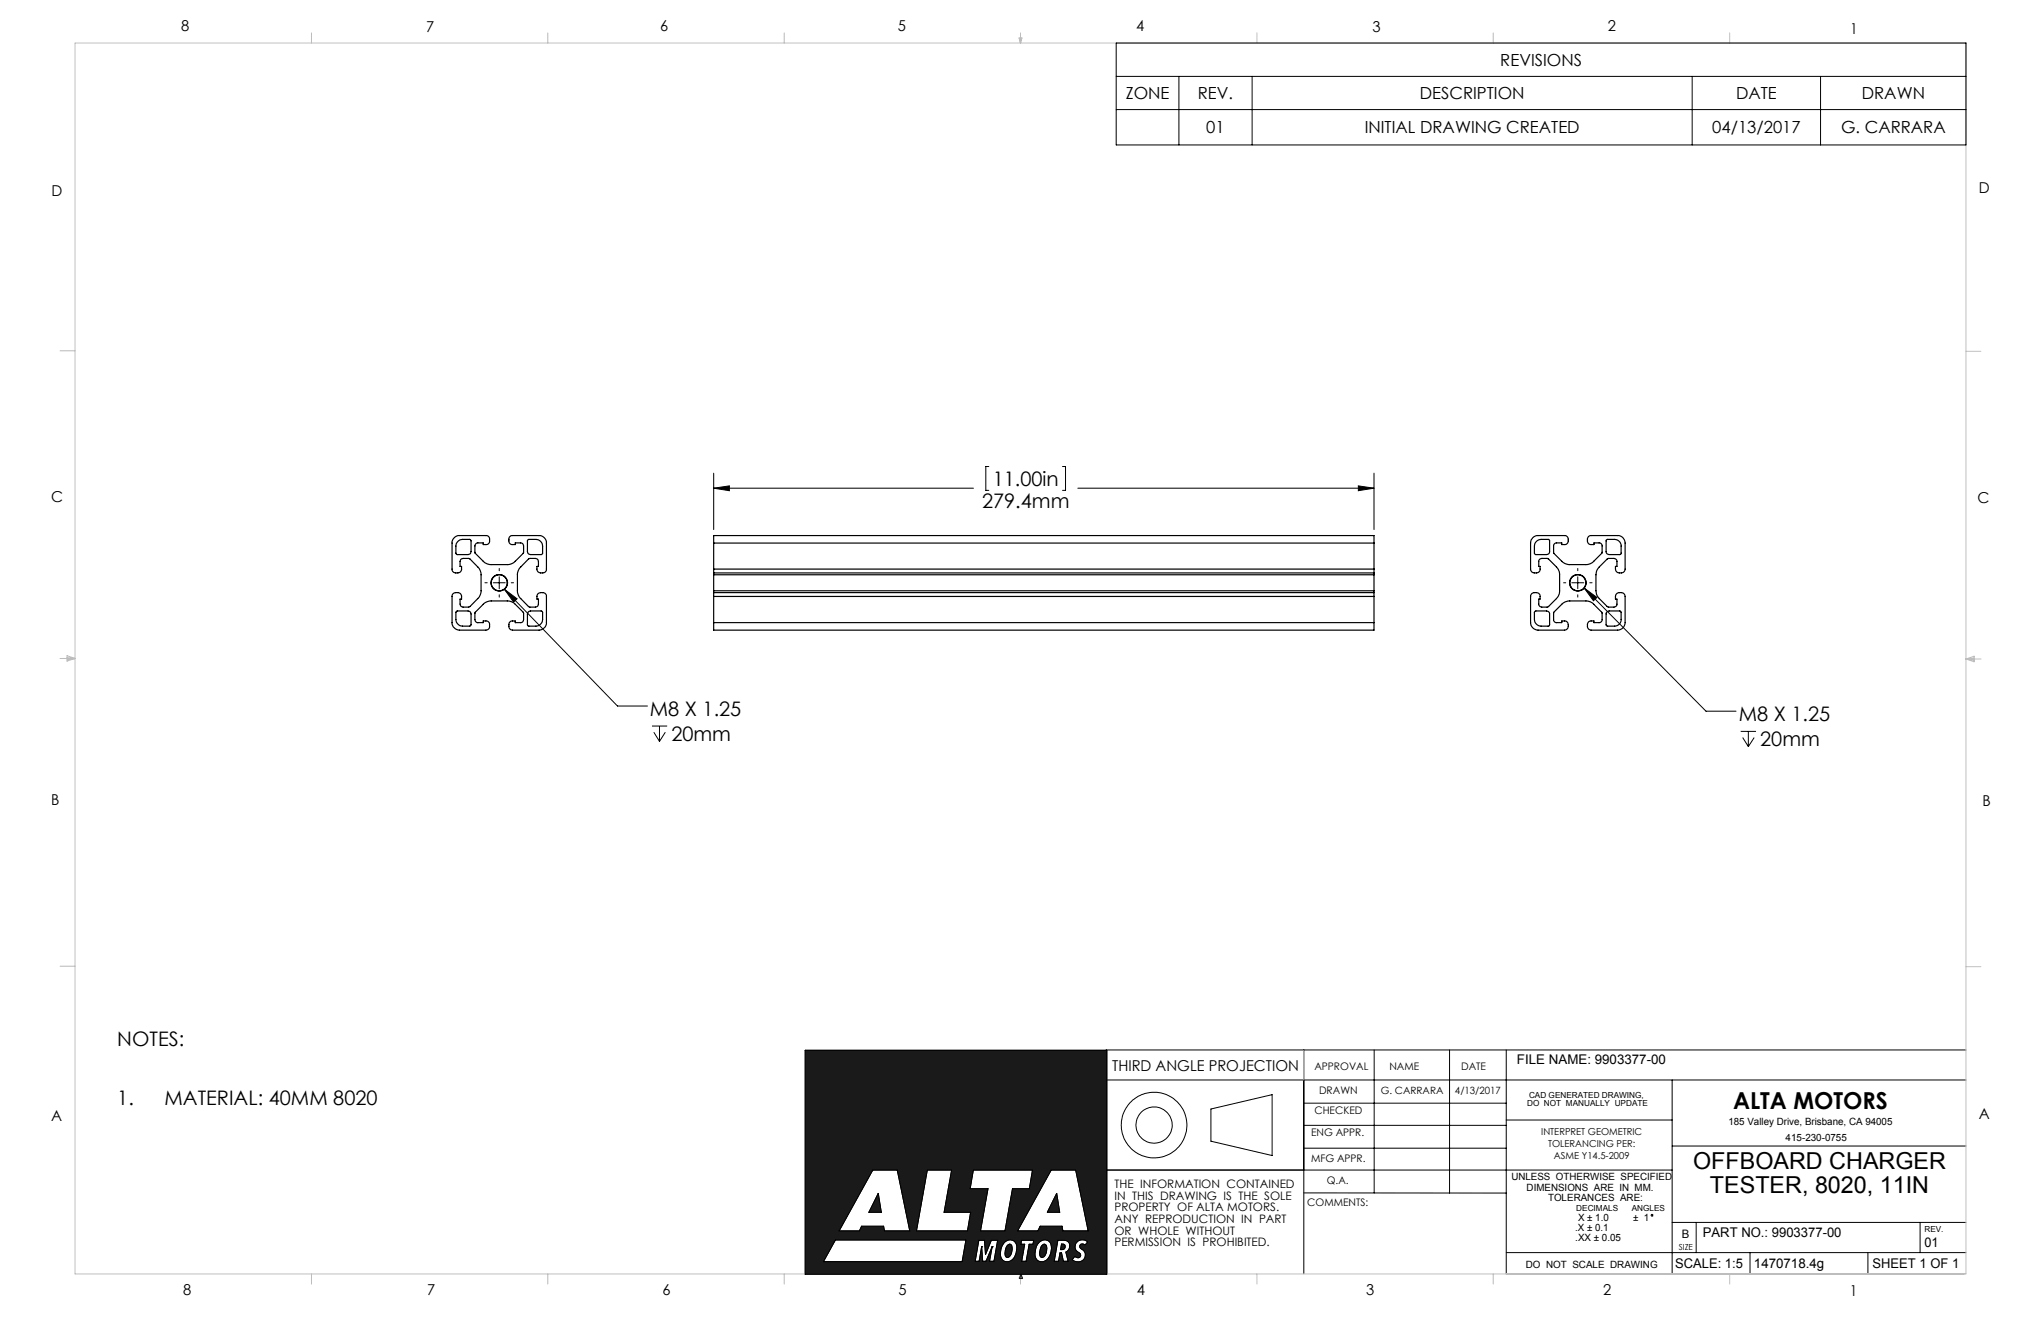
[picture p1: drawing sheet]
<svg xmlns="http://www.w3.org/2000/svg" width="432mm" height="279mm" viewBox="0 0 432 279" stroke-linecap="round" stroke-linejoin="round" font-family="sans-serif">
<g fill="none" stroke="#000" stroke-width=".21">
<path d="M170.4 222.1h63.7v47.4h-63.7zM234 228.4h181.9M256.2 234.6l12.9-3.1v12.9l-12.9-3zM275.8 238h42.9M275.8 233.3h42.9M275.8 222.1v47.3M290.7 222.1v30.2M306.7 222.1v30.2M318.7 222.1v47.4M318.7 236.9h35.1M353.8 228.4v41.1M415.9 222.1h-181.9v47.4"/>
<path d="M184.6 247.5h5.2l2.7 12.8h-5.4l-.2-.9h-4.6l-.5 .9h-4.3zM185.8 252.4l.6 4h-2.6zM196.2 247.5h5.1l-1.6 8.9h5.7l-.7 3.9h-10.8zM205.9 247.5h12.5l-.6 3.9h-3.6l-1.6 8.9h-5.2l1.6-8.9h-3.8zM222.4 247.5h5.2l2.6 12.8h-5.3l-.2-.9h-4.6l-.5 .9h-4.3zM223.6 252.4l.6 4h-2.6zM234 247.5h119.8M275.8 252.3h42.9M275.8 242.9h42.9M353.8 258.6h62.1M353.8 242.4h62.1M358.8 258.6v6.3"/>
<path d="M406.2 258.6v6.3M176.7 262.3h27.7l-.8 4.5h-29.4zM207.7 263.7h.1M207.7 263.7l-.5 3.1h-.9l.8-4.5h1.2l.2 3 1.2-3h1.4l-.8 4.5h-1l.6-3.1M207.7 263.7l.2 3.1h.7l1.3-3.1M209.9 263.7h.1M212.5 262.7a1.5 1.5 0 0 1 1.8-.3 1.5 1.5 0 0 1 .8 1.7 2.51 2.51 0 0 1-2.1 2.8 1.51 1.51 0 0 1-1.4-1.8 3.6 3.6 0 0 1 .9-2.4zM213.2 263.3l.4-.2a.84 .84 0 0 1 .5 1.2l-.2 1a.79 .79 0 0 1-1 .6 2.06 2.06 0 0 1 .3-2.6zM216.1 262.3h2.6l-.2 .9h-.8l-.6 3.6h-1l.7-3.6h-.8zM219.9 262.7a1.5 1.5 0 0 1 1.8-.3 1.5 1.5 0 0 1 .8 1.7 2.58 2.58 0 0 1-2.2 2.8 1.46 1.46 0 0 1-1.3-1.8 3.2 3.2 0 0 1 .9-2.4zM220.5 263.3l.4-.2a.84 .84 0 0 1 .5 1.2l-.2 1a.73 .73 0 0 1-1 .6 2.06 2.06 0 0 1 .3-2.6zM223.8 262.3a2.71 2.71 0 0 1 2.2 .3 1.46 1.46 0 0 1-.5 2.2l.5 2h-1l-.4-1.8h-.3l-.4 1.8h-.9z"/>
<path d="M224.6 263.1h.3a.64 .64 0 0 1 .4 .9 .64 .64 0 0 1-.9 .3zM228 262.5a1.68 1.68 0 0 1 2.1 .2l-.5 .6-.5-.2h-.4l-.2 .3a1.81 1.81 0 0 0 .9 1.3 1.56 1.56 0 0 1-.5 2 1.56 1.56 0 0 1-2.1-.3l.6-.7a.63 .63 0 0 0 .8 .3 .63 .63 0 0 0 .3-.9 1.48 1.48 0 0 1-1.1-1.1 1.48 1.48 0 0 1 .6-1.5zM318.7 264.9h97.2M370.2 264.9v4.6M395.2 264.9v4.6"/>
<circle cx="244.1" cy="238" r="3.8"/>
<circle cx="244.2" cy="238" r="6.9"/>
</g>
<path d="M234.1 222.1v47.4" fill="none" stroke="#191924" stroke-width=".25"/>
<g fill="none" stroke="#c0c0c0" stroke-width=".21">
<path d="M15.9 9.1h400v260.4h-400zM65.9 6.9v2.2M115.9 6.9v2.2M165.9 6.9v2.2M215.6 8h.6l-.3 1.1zM215.7 8l.2 1.1M215.9 6.9v2.2M216 8l-.1 1.1M265.9 6.9v2.2M315.9 6.9v2.2M365.9 6.9v2.2M12.7 74.2h3.2"/>
<path d="M415.9 74.3h3.2M12.7 139.3h3.2M14.2 139.1l1.7 .2M14.2 138.7l1.7 .6-1.7 .5zM15.9 139.3l-1.7 .3M415.9 139.4h3.2M415.9 139.4l1.8-.6v1.2zM415.9 139.4l1.8 .3M417.7 139.2l-1.8 .2M12.7 204.4h3.2M415.9 204.5h3.2M275.8 222.1v6.3"/>
<path d="M65.9 269.5v2.1M115.9 269.5v2.1M165.9 269.5v2.1M215.9 269.5v2.1M215.9 269.5l.3 .8h-.6zM265.9 269.5v2.1M315.9 269.5v2.1M365.9 269.5v2.1"/>
</g>
<path d="M216 269.5l.3 .9h-.6z" fill="none" stroke="#00f" stroke-width=".25"/>
<path d="M224.6 263.1l-.2 1.2h.5l.5-.4v-.5l-.3-.2zM185.8 252.4l-2 4h2.6zM213.3 263.3l-.4 .5-.3 1.2 .1 .7 .3 .3h.3l.4-.4 .4-1.3-.1-1-.3-.2zM223.6 252.4l-2 4h2.6zM219.9 262.7l.8-.4h.8l.6 .3 .3 .9v1l-.3 1.2-.6 .8-.8 .4-1.1-.2-.4-.4-.2-.5 .1-1.8zM212.4 262.8l.7-.5 .8-.1 .7 .3 .5 .7v1.2l-.4 1.4-.6 .8-.7 .3h-.7l-.4-.2-.5-.5-.1-.5 .1-1.6zM222.4 247.5h5.2l2.6 12.9h-5.3l-.2-1h-4.6l-.5 1h-4.3zM227.8 262.8a1.63 1.63 0 0 1 2.3-.1l-.5 .6-.4-.2-.7 .2-.1 .5 .4 .4a1.49 1.49 0 0 1 .6 2.1 1.49 1.49 0 0 1-2.2 .4l-.4-.3 .7-.6a.64 .64 0 0 0 1.1 0 .64 .64 0 0 0-.6-1 1.3 1.3 0 0 1-.2-2zM223.8 262.3h1.4l.6 .2a1.38 1.38 0 0 1-.3 2.3l.5 2h-1l-.4-1.8h-.3l-.4 1.8h-.9zM216.1 262.3h2.6l-.2 .9h-.8l-.6 3.6h-1l.7-3.6h-.8zM207.1 262.3h1.2l.2 3 1.2-3h1.4l-.8 4.5h-1l.6-3.1-1.3 3.1h-.7l-.2-3.1-.5 3.1h-.9zM196.2 247.5h5.1l-1.6 8.9h5.7l-.7 4h-10.8zM176.7 262.3h27.7l-.8 4.5h-29.4zM184.6 247.5h5.2l2.7 12.9h-5.4l-.2-1h-4.6l-.5 1h-4.3zM205.9 247.5h12.5l-.6 3.9h-3.6l-1.6 9h-5.2l1.6-9h-3.8zM170.4 222.1v47.4h63.7v-47.4zM220.6 263.3l-.5 .7-.1 .8v.8l.3 .4 .5-.1 .3-.4 .4-1.4-.3-.9-.3-.1z" fill-rule="evenodd" fill="#191924"/>
<g fill="none" stroke="#000" stroke-width=".21">
<path d="M236.1 9.1h179.8v21.6h-179.8zM236.1 16.2h179.8M249.4 16.2v14.5M264.9 16.2v14.5M358 16.2v14.5M385.2 16.2v14.5M236.1 23.2h179.8M209.2 98.7h-.6v5h.6M224.8 98.7h.6v5h-.6M151 103.3l3.3-.5v1zM151 100.1v11.9M151 103.3h55"/>
<path d="M228 103.3h62.7M287.4 102.8l3.3 .5-3.3 .5zM290.7 100.1v11.9M102.6 123.3h.5M104.4 123.3h2.5M105.6 120.2v.5M105.6 122v2.5M105.6 125.8v.5M106.7 124.6l2.7 2-.7 .8zM106.7 124.6l23.9 24.7h6.4M108.2 123.3h.5M330.8 123.3h.5"/>
<path d="M332.5 123.3h2.6M333.8 120.2v.5M333.8 122v2.5M333.8 125.8v.5M335.2 124.4l2.7 2-.8 .7zM335.2 124.4l25.7 26h6.4M336.3 123.3h.5M137.9 153.6h3.2M138.3 154.9l1.2 1.9M139.5 153.6v3.2M140.8 154.9l-1.3 1.9M368.3 154.7h3.2"/>
<path d="M368.7 156l1.2 1.9M369.9 154.7v3.2M371.1 156l-1.2 1.9M170.4 222.1h63.7v47.4h-63.7zM184.6 247.5h5.2l2.7 12.9h-5.4l-.2-1h-4.6l-.5 1h-4.3zM185.8 252.4l.6 4h-2.6zM196.2 247.5h5.1l-1.6 8.9h5.7l-.7 4h-10.8zM205.9 247.5h12.5l-.6 3.9h-3.6l-1.6 9h-5.2l1.6-9h-3.8zM222.4 247.5h5.2l2.6 12.9h-5.3l-.2-1h-4.6l-.5 1h-4.3zM223.6 252.4l.6 4h-2.6zM176.7 262.3h27.7l-.8 4.5h-29.4zM207.7 263.7h.1"/>
<path d="M207.7 263.7l-.5 3.1h-.9l.8-4.5h1.2l.2 3 1.2-3h1.4l-.8 4.5h-1l.6-3.1M207.7 263.7l.2 3.1h.7l1.3-3.1M209.9 263.7h.1M212.5 262.7a1.5 1.5 0 0 1 1.8-.3 1.5 1.5 0 0 1 .8 1.7 2.51 2.51 0 0 1-2.1 2.8 1.51 1.51 0 0 1-1.4-1.8 3.6 3.6 0 0 1 .9-2.4zM213.2 263.3l.4-.2a.84 .84 0 0 1 .5 1.2l-.2 1a.79 .79 0 0 1-1 .6 2.06 2.06 0 0 1 .3-2.6zM216.1 262.3h2.6l-.2 .9h-.8l-.6 3.6h-1l.7-3.6h-.8zM219.9 262.7a1.5 1.5 0 0 1 1.8-.3 1.5 1.5 0 0 1 .8 1.7 2.58 2.58 0 0 1-2.2 2.8 1.46 1.46 0 0 1-1.3-1.8 3.2 3.2 0 0 1 .9-2.4zM220.5 263.3l.4-.2a.84 .84 0 0 1 .5 1.2l-.2 1a.73 .73 0 0 1-1 .6 2.06 2.06 0 0 1 .3-2.6zM223.8 262.3h1.3a1.3 1.3 0 0 1 1.2 1.1 1.3 1.3 0 0 1-.8 1.4l.5 2h-1l-.4-1.8h-.3l-.4 1.8h-.9zM224.6 263.1a.61 .61 0 0 1 .8 .5 .61 .61 0 0 1-.7 .7h-.3zM227.7 262.9a1.65 1.65 0 0 1 2.4-.2l-.5 .6a.62 .62 0 0 0-1.1 .1 .62 .62 0 0 0 .5 .9 1.48 1.48 0 0 1 .4 2 1.48 1.48 0 0 1-2 .5l-.6-.4 .6-.7a.65 .65 0 0 0 1.1 .1 .65 .65 0 0 0-.5-1 1.41 1.41 0 0 1-.3-1.9z"/>
<circle cx="349.5" cy="257" r=".19"/>
</g>
<g fill="#000">
<path d="M151 103.3l3.3-.5v1zM287.4 102.8l3.3 .5-3.3 .5z"/>
<path d="M335.2 124.4l2.7 2-.8 .7zM106.7 124.6l2.7 2-.7 .8z"/>
</g>
<g fill="none" stroke="#000" stroke-width=".25">
<path d="M96.1 113.7l.8-.4h6.1a1 1 0 0 1 .6 1 1 1 0 0 1-.8 .9h-.6v-.4h-1.2l-.4 .3-.1 .4v1.5l1.7 1.7a2.31 2.31 0 0 0 1.7 .7h3.7l1.1-.4 2-2 .1-1.5a.6 .6 0 0 0-.7-.7h-1.1v.4h-.7a1 1 0 0 1-.6-1 1 1 0 0 1 .7-.9h5.9l.8 .4 .5 .8v5.9a.89 .89 0 0 1-1.2 .8 .78 .78 0 0 1-.8-.8v-.6h.3v-1.1l-.2-.4-.4-.2-1.4 .1-1.9 1.9-.5 1.3v3.6a2.31 2.31 0 0 0 .7 1.6l1.7 1.7 1.4 .1a.66 .66 0 0 0 .6-.6v-1.1h-.3v-.7a1.02 1.02 0 0 1 1.4-.6l.3 .1 .3 .5v5.7a1.63 1.63 0 0 1-1.5 1.6l-5.8-.1a1 1 0 0 1-.6-1 1 1 0 0 1 .7-.9h.6v.4h1.2l.4-.2 .2-.4-.1-1.6-1.7-1.7a2.31 2.31 0 0 0-1.7-.7h-3.6l-1.1 .4-2.1 2v1.6a.66 .66 0 0 0 .6 .6h1.1v-.4h.8a1.03 1.03 0 0 1 .6 1.1 1.03 1.03 0 0 1-.8 .9h-5.6l-.6-.2-.5-.3-.5-.8v-5.8a.89 .89 0 0 1 1.3-.9 .78 .78 0 0 1 .7 .9v.5h-.3v1.1l.1 .3 .6 .3 1.4-.1 1.8-1.9 .6-1.2v-3.6a2.31 2.31 0 0 0-.7-1.7l-1.7-1.7-1.4-.1a.66 .66 0 0 0-.7 .6v1.1h.3v.7a1.02 1.02 0 0 1-1.4 .6l-.4-.2-.2-.4v-6zM96.9 114.5l.7-.4h1.9l.2 .2v2.4a.6 .6 0 0 1-.7 .6h-2.3l-.2-.1v-2zM111.7 114.1h1.7a1.45 1.45 0 0 1 1.4 1.4v1.6l-.2 .2h-2.4a.66 .66 0 0 1-.6-.6v-2.4zM151 114.9v-1.6h139.7v1.6M151 114.9h139.7M151 114.9v5.5M290.7 114.9v5.5M324.3 113.7l.8-.4h6.1a.99 .99 0 0 1 .6 1 .99 .99 0 0 1-.8 .9h-.6v-.4h-1.2l-.5 .5v1.7l1.9 1.9 1.3 .5h3.6a2.16 2.16 0 0 0 1.7-.7l1.7-1.8v-1.4a.6 .6 0 0 0-.6-.7h-1.1v.4h-.7a.99 .99 0 0 1-.7-1 .99 .99 0 0 1 .8-.9h5.9l.9 .4 .3 .5 .1 .7v5.5a.93 .93 0 0 1-1.2 .8 .85 .85 0 0 1-.8-.8v-.6h.3v-1.2l-.3-.4-.3-.1-1.4 .1-1.8 1.7-.5 .8-.2 .9v3.4a2.31 2.31 0 0 0 .7 1.6l1.8 1.7 1.4 .1a.66 .66 0 0 0 .6-.6v-1.1h-.3v-.7a.93 .93 0 0 1 1.2-.7 .85 .85 0 0 1 .8 .9v5.5l-.4 1.1-.6 .3-.6 .2h-5.6a.99 .99 0 0 1-.8-1 .99 .99 0 0 1 .8-1h.6v.4h1.3l.4-.5v-1.6l-1.9-2-.6-.3-.7-.2h-3.6a2.31 2.31 0 0 0-1.7 .7l-1.7 1.7v1.6a.6 .6 0 0 0 .6 .6h1.1v-.4h.8a1.02 1.02 0 0 1 .6 1.1 1.02 1.02 0 0 1-.8 .9h-5.6l-.6-.2-.5-.3-.4-.5-.1-.6v-5.5a.89 .89 0 0 1 1.2-.9 .78 .78 0 0 1 .8 .9v.5h-.3v1.2l.3 .4 .4 .1 1.4-.1 1.7-1.7 .4-.6 .3-.8v-3.6a2.48 2.48 0 0 0-.7-1.7l-1.7-1.7-1.4-.1a.66 .66 0 0 0-.7 .6v1.1h.3v.7a.93 .93 0 0 1-1.2 .7 .78 .78 0 0 1-.8-.8v-5.5l.1-.7zM325 114.5l.8-.4h1.9l.1 .2v2.4a.6 .6 0 0 1-.6 .6h-2.3l-.2-.1v-2zM339.8 114.3l.2-.2h1.6a1.39 1.39 0 0 1 1.4 1.4l-.1 1.7-2.5 .1a.6 .6 0 0 1-.6-.6zM96.5 129.4l.2-.2h2.3a.66 .66 0 0 1 .7 .7l-.1 2.5h-1.7a1.45 1.45 0 0 1-1.5-1.4zM111.7 129.5l.5-.3h2.3l.3 .3v1.5a1.45 1.45 0 0 1-1.4 1.4h-1.6l-.2-.1z"/>
<path d="M151 131.7v1.6h139.7v-1.6M151 120.4v.8M151 125.3v.9M151 125v.3M151 121.2v.4M151 131.7h139.7M151 120.4h139.7M151 121.6v3.4M151 126.2v5.5M151 126.2h139.7M151 121.2h139.7M151 125.3h139.7"/>
<path d="M151 125h139.7M151 121.6h139.7M290.7 120.4v.8M290.7 125.3v.9M290.7 125v.3M290.7 121.2v.4M290.7 121.6v3.4M290.7 126.2v5.5M324.7 129.3l2.5-.1a.66 .66 0 0 1 .6 .7v2.5h-1.8a1.45 1.45 0 0 1-1.4-1.4zM339.9 129.5l.5-.3h2.3l.3 .2v1.6a1.39 1.39 0 0 1-1.4 1.4h-1.6l-.2-.1z"/>
<circle cx="105.6" cy="123.3" r="1.7"/>
<circle cx="105.6" cy="123.3" r="1.75"/>
<circle cx="333.8" cy="123.3" r="1.75"/>
<circle cx="333.8" cy="123.3" r="1.71"/>
</g>
<g font-size="4.9">
<text x="366.6" y="234.7">ALTA MOTORS</text>
<text x="358.2" y="247.3">OFFBOARD CHARGER</text>
<text x="361.8" y="252.2">TESTER, 8020, 11IN</text>
</g>
<g font-size="4.2">
<text x="207.8" y="107.5">279.4mm</text>
<text x="210" y="102.8">11.00in</text>
<text x="137.5" y="151.4">M8 X 1.25</text>
<text x="367.9" y="152.5">M8 X 1.25</text>
<text x="142" y="156.7">20mm</text>
<text x="372.4" y="157.8">20mm</text>
<text x="24.8" y="221.3">NOTES:</text>
<text x="24.8" y="233.7">1.</text>
<text x="34.8" y="233.7">MATERIAL: 40MM 8020</text>
</g>
<g font-size="3.5">
<text x="317.4" y="13.9">REVISIONS</text>
<text x="238.2" y="21">ZONE</text>
<text x="253.4" y="21">REV.</text>
<text x="300.4" y="21">DESCRIPTION</text>
<text x="367.3" y="21">DATE</text>
<text x="393.9" y="21">DRAWN</text>
<text x="255.2" y="28.2">01</text>
<text x="288.7" y="28.2">INITIAL DRAWING CREATED</text>
<text x="362.2" y="28.2">04/13/2017</text>
<text x="389.5" y="28.2">G. CARRARA</text>
</g>
<g font-size="3.2">
<text x="38.3" y="6.7">8</text>
<text x="90.2" y="6.7">7</text>
<text x="139.7" y="6.5">6</text>
<text x="190" y="6.5">5</text>
<text x="240.4" y="6.5">4</text>
<text x="290.4" y="6.7">3</text>
<text x="340.2" y="6.6">2</text>
<text x="391.4" y="7.2">1</text>
<text x="10.9" y="41.6">D</text>
<text x="418.7" y="40.7">D</text>
<text x="10.8" y="106.3">C</text>
<text x="418.4" y="106.4">C</text>
<text x="10.8" y="170.2">B</text>
<text x="419.4" y="170.6">B</text>
<text x="235.3" y="226.5">THIRD ANGLE PROJECTION</text>
<text x="10.8" y="237.2">A</text>
<text x="418.6" y="236.8">A</text>
<text x="38.8" y="273.8">8</text>
<text x="90.4" y="273.8">7</text>
<text x="140.2" y="273.8">6</text>
<text x="190.1" y="273.9">5</text>
<text x="240.5" y="273.8">4</text>
<text x="289" y="273.9">3</text>
<text x="339.1" y="273.8">2</text>
<text x="391.4" y="274.1">1</text>
</g>
<g font-size="2.8">
<text x="320.9" y="225">FILE NAME: 9903377-00</text>
<text x="360.3" y="261.7">PART NO.: 9903377-00</text>
<text x="407.2" y="263.8">01</text>
<text x="354.4" y="268.2">SCALE: 1:5</text>
<text x="371.1" y="268.2">1470718.4g</text>
<text x="396.2" y="268.2">SHEET 1 OF 1</text>
</g>
<g font-size="2.5">
<text x="235.8" y="251.3">THE INFORMATION CONTAINED</text>
<text x="235.8" y="253.8">IN THIS DRAWING IS THE SOLE</text>
<text x="235.8" y="256.2">PROPERTY OF ALTA MOTORS.</text>
<text x="235.8" y="258.7">ANY REPRODUCTION IN PART</text>
<text x="235.8" y="261.2">OR WHOLE WITHOUT</text>
<text x="235.8" y="263.6">PERMISSION IS PROHIBITED.</text>
<text x="355.8" y="261.8">B</text>
</g>
<g font-size="2.2">
<text x="278.1" y="226.4">APPROVAL</text>
<text x="294" y="226.3">NAME</text>
<text x="309.1" y="226.4">DATE</text>
<text x="279.1" y="231.4">DRAWN</text>
<text x="278.1" y="235.5">CHECKED</text>
<text x="277.4" y="245.8">MFG APPR.</text>
<text x="277.4" y="240.3">ENG APPR.</text>
<text x="280.7" y="250.5">Q.A.</text>
<text x="276.6" y="255.1">COMMENTS:</text>
</g>
<g font-size="2.1">
<text x="292.1" y="231.4">G. CARRARA</text>
<text x="307.8" y="231.3">4/13/2017</text>
<text x="365.7" y="237.8">185 Valley Drive, Brisbane, CA 94005</text>
<text x="377.8" y="241.2">415-230-0755</text>
<text x="319.7" y="249.6">UNLESS OTHERWISE SPECIFIED</text>
<text x="323" y="251.9">DIMENSIONS ARE IN MM.</text>
<text x="327.5" y="254">TOLERANCES ARE:</text>
<text x="333.3" y="260.4">.X ± 0.1</text>
<text x="333.3" y="262.5">.XX ± 0.05</text>
<text x="333.8" y="258.3">X ± 1.0</text>
<text x="345.5" y="258.3">± 1</text>
<text x="322.8" y="268.2">DO NOT SCALE DRAWING</text>
</g>
<g font-size="2">
<text x="326.1" y="240">INTERPRET GEOMETRIC</text>
<text x="327.5" y="242.5">TOLERANCING PER:</text>
<text x="328.8" y="245">ASME Y14.5-2009</text>
</g>
<g font-size="1.8">
<text x="323.5" y="232.2">CAD GENERATED DRAWING,</text>
<text x="323.1" y="234">DO NOT MANUALLY UPDATE</text>
<text x="333.5" y="256">DECIMALS</text>
<text x="345.2" y="256">ANGLES</text>
<text x="407.1" y="260.6">REV.</text>
<text x="355.2" y="264.3">SIZE</text>
</g>
</svg>
